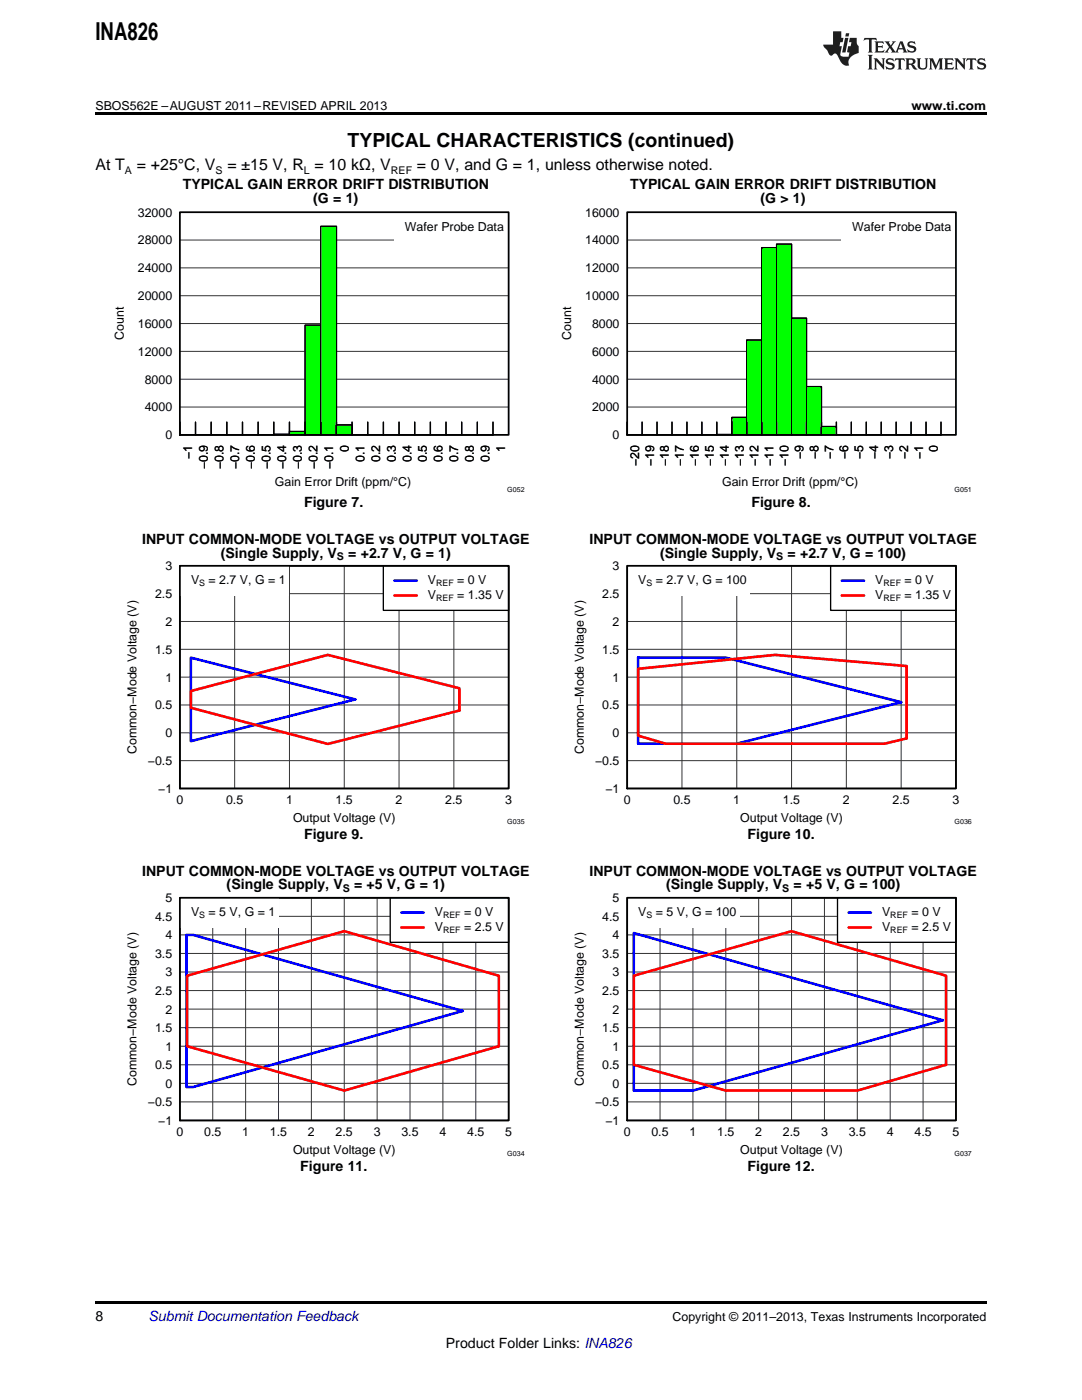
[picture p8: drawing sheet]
<svg xmlns="http://www.w3.org/2000/svg" width="216mm" height="279mm" viewBox="0 0 216 279" stroke-linecap="round" stroke-linejoin="round" font-family="sans-serif">
<path d="M19 259.7h177.8v.5h-177.8z" fill="#000"/>
<g fill="#fff">
<path d="M66.9 235.4h.3v.7h-.3z"/>
<path d="M156.1 235.4h.4v.7h-.4z"/>
</g>
<path d="M35.9 179.2h65.6v44.4h-65.6z" fill="none" stroke="#000" stroke-width=".26"/>
<g fill="none" stroke="#333" stroke-width=".2">
<path d="M35.9 179.2h65.6v44.4h-65.6zM42.4 179.2v44.4M49 179.2v44.4M55.6 179.2v44.4M62.1 179.2v44.4M68.7 179.2v44.4M75.3 179.2v44.4M81.8 179.2v44.4M88.4 179.2v44.4M94.9 179.2v44.4M35.9 197.7h65.6M35.9 194h65.6"/>
<path d="M35.9 190.3h65.6M35.9 186.6h65.6M35.9 182.9h65.6M35.9 219.9h65.6M35.9 216.2h65.6M35.9 212.5h65.6M35.9 208.8h65.6M35.9 205.1h65.6M35.9 201.4h65.6"/>
</g>
<path d="M37.2 186.6h1.3l53.8 15.2-53.8 15.1h-1.3z" fill="none" stroke="#00f" stroke-width=".53"/>
<path d="M37.3 194.7l31.4-8.9 30.8 8.9v14.1l-30.8 8.8-31.4-8.8z" fill="none" stroke="#f00" stroke-width=".53"/>
<path d="M77.9 179.2h23.6v8.9h-23.6z" fill="#fff"/>
<path d="M77.9 179.2h23.6v8.9h-23.6z" fill="none" stroke="#000" stroke-width=".26"/>
<path d="M80.1 182.1h4.4" fill="none" stroke="#00f" stroke-width=".53"/>
<path d="M80.1 185.1h4.4" fill="none" stroke="#f00" stroke-width=".53"/>
<path d="M35.9 179.2h19.7v5.9h-19.7z" fill="#fff"/>
<path d="M35.9 179.2h65.6v44.4h-65.6z" fill="none" stroke="#000" stroke-width=".35"/>
<path d="M125.1 179.2h65.6v44.4h-65.6z" fill="none" stroke="#000" stroke-width=".26"/>
<g fill="none" stroke="#333" stroke-width=".2">
<path d="M125.1 179.2h65.6v44.4h-65.6zM131.7 179.2v44.4M138.3 179.2v44.4M144.8 179.2v44.4M151.4 179.2v44.4M157.9 179.2v44.4M164.5 179.2v44.4M171.1 179.2v44.4M177.6 179.2v44.4M184.2 179.2v44.4M125.1 197.7h65.6M125.1 194h65.6"/>
<path d="M125.1 190.3h65.6M125.1 186.6h65.6M125.1 182.9h65.6M125.1 219.9h65.6M125.1 216.2h65.6M125.1 212.5h65.6M125.1 208.8h65.6M125.1 205.1h65.6M125.1 201.4h65.6"/>
</g>
<path d="M126.5 186.2l61.6 17.4-49.8 14h-11.8z" fill="none" stroke="#00f" stroke-width=".53"/>
<path d="M126.5 194.7l31.4-8.9 30.9 8.9v17.8l-17.7 5.1h-26.3l-18.3-5.1z" fill="none" stroke="#f00" stroke-width=".53"/>
<path d="M167.1 179.2h23.6v8.9h-23.6z" fill="#fff"/>
<path d="M167.1 179.2h23.6v8.9h-23.6z" fill="none" stroke="#000" stroke-width=".26"/>
<path d="M169.3 182.1h4.5" fill="none" stroke="#00f" stroke-width=".53"/>
<path d="M169.3 185.1h4.5" fill="none" stroke="#f00" stroke-width=".53"/>
<path d="M125.1 179.2h22.5v5.9h-22.5z" fill="#fff"/>
<path d="M125.1 179.2h65.6v44.4h-65.6z" fill="none" stroke="#000" stroke-width=".35"/>
<g fill="#fff">
<path d="M66.9 169.2h.3v.7h-.3z"/>
<path d="M156.1 169.2h.4v.7h-.4z"/>
</g>
<path d="M35.9 112.9h65.6v44.5h-65.6z" fill="none" stroke="#000" stroke-width=".26"/>
<g fill="none" stroke="#333" stroke-width=".2">
<path d="M35.9 112.9h65.6v44.5h-65.6zM35.9 118.5h65.6M46.8 112.9v44.5M57.8 112.9v44.5M68.7 112.9v44.5M79.6 112.9v44.5M90.6 112.9v44.5M35.9 135.1h65.6M35.9 129.6h65.6M35.9 124h65.6M35.9 151.8h65.6M35.9 146.3h65.6"/>
<path d="M35.9 140.7h65.6"/>
</g>
<path d="M38.1 131.3l32.8 8.3-32.8 8.3z" fill="none" stroke="#00f" stroke-width=".53"/>
<path d="M38.1 137.9l27.3-7.2 26.3 6.7v4.4l-26.3 6.7-27.3-7.2z" fill="none" stroke="#f00" stroke-width=".53"/>
<path d="M76.5 112.9h25v8.9h-25z" fill="#fff"/>
<path d="M76.5 112.9h25v8.9h-25z" fill="none" stroke="#000" stroke-width=".26"/>
<path d="M78.7 115.9h4.5" fill="none" stroke="#00f" stroke-width=".53"/>
<path d="M78.7 118.8h4.5" fill="none" stroke="#f00" stroke-width=".53"/>
<path d="M35.9 112.9h21.8v5.9h-21.8z" fill="#fff"/>
<path d="M35.9 112.9h65.6v44.5h-65.6z" fill="none" stroke="#000" stroke-width=".35"/>
<path d="M125.1 112.9h65.6v44.5h-65.6z" fill="none" stroke="#000" stroke-width=".26"/>
<g fill="none" stroke="#333" stroke-width=".2">
<path d="M125.1 112.9h65.6v44.5h-65.6zM125.1 118.5h65.6M136.1 112.9v44.5M147 112.9v44.5M157.9 112.9v44.5M168.9 112.9v44.5M179.8 112.9v44.5M125.1 135.1h65.6M125.1 129.6h65.6M125.1 124h65.6M125.1 151.8h65.6M125.1 146.3h65.6"/>
<path d="M125.1 140.7h65.6"/>
</g>
<path d="M127.3 131.3h17.5l35 8.8-32.8 8.3h-19.7z" fill="none" stroke="#00f" stroke-width=".53"/>
<path d="M127.3 133.5l27.4-2.8 26.2 2.2v14.5l-4.4 1h-43.7l-5.5-1.6z" fill="none" stroke="#f00" stroke-width=".53"/>
<path d="M165.7 112.9h25.1v8.9h-25.1z" fill="#fff"/>
<path d="M165.7 112.9h25.1v8.9h-25.1z" fill="none" stroke="#000" stroke-width=".26"/>
<path d="M168 115.9h4.4" fill="none" stroke="#00f" stroke-width=".53"/>
<path d="M168 118.8h4.4" fill="none" stroke="#f00" stroke-width=".53"/>
<path d="M125.1 112.9h24.6v5.9h-24.6z" fill="#fff"/>
<path d="M125.1 112.9h65.6v44.5h-65.6z" fill="none" stroke="#000" stroke-width=".35"/>
<g fill="#fff">
<path d="M66.9 102.9h.3v.7h-.3z"/>
<path d="M156.1 102.9h.4v.7h-.4z"/>
</g>
<path d="M35.9 86.8h18.7M54.6 86.7h3.2" fill="none" stroke="#0f0" stroke-width=".2"/>
<path d="M35.9 86.8h3.1zM39 86.8h3.1zM42.1 86.8h3.2zM45.3 86.8h3.1zM48.4 86.8h3.1zM51.5 86.8h3.1zM54.6 86.7h3.2v.1h-3.2z" fill="none" stroke="#000" stroke-width=".26"/>
<path d="M57.8 86.1h3.1v.7h-3.1z" fill="#0f0"/>
<path d="M57.8 86.1h3.1v.7h-3.1z" fill="none" stroke="#000" stroke-width=".26"/>
<path d="M60.9 64.9h3.1v21.9h-3.1z" fill="#0f0"/>
<path d="M60.9 64.9h3.1v21.9h-3.1z" fill="none" stroke="#000" stroke-width=".26"/>
<path d="M64 45.2h3.1v41.6h-3.1z" fill="#0f0"/>
<path d="M64 45.2h3.1v41.6h-3.1z" fill="none" stroke="#000" stroke-width=".26"/>
<path d="M67.1 84.8h3.2v2h-3.2z" fill="#0f0"/>
<g fill="none" stroke="#000" stroke-width=".26">
<path d="M35.9 86.8h3.1zM35.9 84.3v2.5h62.5v-2.5M39 86.8h3.1zM39 84.3v2.5M42.1 86.8h3.2zM42.1 84.3v2.5M45.3 86.8h3.1zM45.3 84.3v2.5M48.4 86.8h3.1zM48.4 84.3v2.5M51.5 86.8h3.1zM51.5 84.3v2.5"/>
<path d="M54.6 86.7h3.2v.1h-3.2zM54.6 84.3v2.5M57.8 84.3v2.5M60.9 84.3v2.5M64 84.3v2.5M67.1 84.8h3.2v2h-3.2zM67.1 84.3v2.5M70.3 86.8h3.1zM70.3 84.3v2.5M73.4 86.8h3.1zM73.4 84.3v2.5M76.5 86.8h3.1z"/>
<path d="M76.5 84.3v2.5M79.6 86.8h3.2zM79.6 84.3v2.5M82.8 86.8h3.1zM82.8 84.3v2.5M85.9 86.8h3.1zM85.9 84.3v2.5M89 86.8h3.1zM89 84.3v2.5M92.1 86.8h3.2zM92.1 84.3v2.5M95.2 86.8h3.2z"/>
<path d="M95.2 84.3v2.5M98.4 86.8h3.1z"/>
</g>
<path d="M35.9 86.8h18.7M54.6 86.7h3.2M70.3 86.8h31.2" fill="none" stroke="#0f0" stroke-width=".2"/>
<path d="M35.9 59h65.6M35.9 53.5h65.6M35.9 47.9h65.6M35.9 42.4h65.6M35.9 75.7h65.6M35.9 70.1h65.6M35.9 64.6h65.6M35.9 86.8h65.6M35.9 81.2h65.6" fill="none" stroke="#333" stroke-width=".2"/>
<path d="M57.8 86.1h3.1v.7h-3.1z" fill="#0f0"/>
<path d="M57.8 86.1h3.1v.7h-3.1z" fill="none" stroke="#000" stroke-width=".26"/>
<path d="M60.9 64.9h3.1v21.9h-3.1z" fill="#0f0"/>
<path d="M60.9 64.9h3.1v21.9h-3.1z" fill="none" stroke="#000" stroke-width=".26"/>
<path d="M64 45.2h3.1v41.6h-3.1z" fill="#0f0"/>
<path d="M64 45.2h3.1v41.6h-3.1z" fill="none" stroke="#000" stroke-width=".26"/>
<path d="M67.1 84.8h3.2v2h-3.2z" fill="#0f0"/>
<g fill="none" stroke="#000" stroke-width=".26">
<path d="M35.9 84.3v2.5h62.5v-2.5M39 84.3v2.5M42.1 84.3v2.5M45.3 84.3v2.5M48.4 84.3v2.5M51.5 84.3v2.5M54.6 84.3v2.5M57.8 84.3v2.5M60.9 84.3v2.5M64 84.3v2.5M67.1 84.8h3.2v2h-3.2zM67.1 84.3v2.5"/>
<path d="M70.3 86.8h3.1zM70.3 84.3v2.5M73.4 86.8h3.1zM73.4 84.3v2.5M76.5 86.8h3.1zM76.5 84.3v2.5M79.6 86.8h3.2zM79.6 84.3v2.5M82.8 86.8h3.1zM82.8 84.3v2.5M85.9 86.8h3.1zM85.9 84.3v2.5"/>
<path d="M89 86.8h3.1zM89 84.3v2.5M92.1 86.8h3.2zM92.1 84.3v2.5M95.2 86.8h3.2zM95.2 84.3v2.5M98.4 86.8h3.1z"/>
</g>
<path d="M70.3 86.8h31.2" fill="none" stroke="#0f0" stroke-width=".2"/>
<path d="M78.6 42.4h22.9v5.9h-22.9z" fill="#fff"/>
<path d="M35.9 42.4h65.6v44.4h-65.6z" fill="none" stroke="#000" stroke-width=".35"/>
<path d="M143 86.8h-17.9M143 86.8h3" fill="none" stroke="#0f0" stroke-width=".2"/>
<path d="M125.1 86.8h3zM128.1 86.8h3zM131.1 86.8h3zM134.1 86.8h3zM137.1 86.8h3zM140.1 86.8h2.9zM143 86.7l3 .1z" fill="none" stroke="#000" stroke-width=".26"/>
<path d="M146 83.3h3v3.5h-3z" fill="#0f0"/>
<path d="M146 83.3h3v3.5h-3z" fill="none" stroke="#000" stroke-width=".26"/>
<path d="M149 67.9h3v18.9h-3z" fill="#0f0"/>
<path d="M149 67.9h3v18.9h-3z" fill="none" stroke="#000" stroke-width=".26"/>
<path d="M152 49.4h3v37.4h-3z" fill="#0f0"/>
<path d="M152 49.4h3v37.4h-3z" fill="none" stroke="#000" stroke-width=".26"/>
<path d="M155 48.7h2.9v38.1h-2.9z" fill="#0f0"/>
<path d="M155 48.7h2.9v38.1h-2.9z" fill="none" stroke="#000" stroke-width=".26"/>
<path d="M157.9 63.5h3v23.3h-3z" fill="#0f0"/>
<path d="M157.9 63.5h3v23.3h-3z" fill="none" stroke="#000" stroke-width=".26"/>
<path d="M160.9 77.2h3v9.6h-3z" fill="#0f0"/>
<path d="M160.9 77.2h3v9.6h-3z" fill="none" stroke="#000" stroke-width=".26"/>
<path d="M163.9 85.1h3v1.7h-3z" fill="#0f0"/>
<g fill="none" stroke="#000" stroke-width=".26">
<path d="M125.1 86.8h3zM125.1 84.3v2.5h62.7v-2.5M128.1 86.8h3zM128.1 84.3v2.5M131.1 86.8h3zM131.1 84.3v2.5M134.1 86.8h3zM134.1 84.3v2.5M137.1 86.8h3zM137.1 84.3v2.5M140.1 86.8h2.9zM140.1 84.3v2.5"/>
<path d="M143 86.7l3 .1zM143 84.3v2.5M146 84.3v2.5M149 84.3v2.5M152 84.3v2.5M155 84.3v2.5M157.9 84.3v2.5M160.9 84.3v2.5M163.9 85.1h3v1.7h-3zM163.9 84.3v2.5M166.9 86.8h3zM166.9 84.3v2.5"/>
<path d="M169.9 86.8h3zM169.9 84.3v2.5M172.9 86.8h2.9zM172.9 84.3v2.5M175.8 86.8h3zM175.8 84.3v2.5M178.8 86.8h3zM178.8 84.3v2.5M181.8 86.8h3zM181.8 84.3v2.5M184.8 86.8h3zM184.8 84.3v2.5"/>
</g>
<path d="M143 86.8h3M143 86.8h-17.9M166.9 86.8h3M169.9 86.8h17.9" fill="none" stroke="#0f0" stroke-width=".2"/>
<path d="M125.1 59h65.6M125.1 53.5h65.6M125.1 47.9h65.6M125.1 42.4h65.6M125.1 75.7h65.6M125.1 70.1h65.6M125.1 64.6h65.6M125.1 86.8h65.6M125.1 81.2h65.6" fill="none" stroke="#333" stroke-width=".2"/>
<path d="M146 83.3h3v3.5h-3z" fill="#0f0"/>
<path d="M146 83.3h3v3.5h-3z" fill="none" stroke="#000" stroke-width=".26"/>
<path d="M149 67.9h3v18.9h-3z" fill="#0f0"/>
<path d="M149 67.9h3v18.9h-3z" fill="none" stroke="#000" stroke-width=".26"/>
<path d="M152 49.4h3v37.4h-3z" fill="#0f0"/>
<path d="M152 49.4h3v37.4h-3z" fill="none" stroke="#000" stroke-width=".26"/>
<path d="M155 48.7h2.9v38.1h-2.9z" fill="#0f0"/>
<path d="M155 48.7h2.9v38.1h-2.9z" fill="none" stroke="#000" stroke-width=".26"/>
<path d="M157.9 63.5h3v23.3h-3z" fill="#0f0"/>
<path d="M157.9 63.5h3v23.3h-3z" fill="none" stroke="#000" stroke-width=".26"/>
<path d="M160.9 77.2h3v9.6h-3z" fill="#0f0"/>
<path d="M160.9 77.2h3v9.6h-3z" fill="none" stroke="#000" stroke-width=".26"/>
<path d="M163.9 85.1h3v1.7h-3z" fill="#0f0"/>
<g fill="none" stroke="#000" stroke-width=".26">
<path d="M125.1 84.3v2.5h62.7v-2.5M128.1 84.3v2.5M131.1 84.3v2.5M134.1 84.3v2.5M137.1 84.3v2.5M140.1 84.3v2.5M143 84.3v2.5M146 84.3v2.5M149 84.3v2.5M152 84.3v2.5M155 84.3v2.5M157.9 84.3v2.5"/>
<path d="M160.9 84.3v2.5M163.9 85.1h3v1.7h-3zM163.9 84.3v2.5M166.9 86.8h3zM166.9 84.3v2.5M169.9 86.8h3zM169.9 84.3v2.5M172.9 86.8h2.9zM172.9 84.3v2.5M175.8 86.8h3zM175.8 84.3v2.5M178.8 86.8h3z"/>
<path d="M178.8 84.3v2.5M181.8 86.8h3zM181.8 84.3v2.5M184.8 86.8h3zM184.8 84.3v2.5"/>
</g>
<path d="M166.9 86.8h3M169.9 86.8h17.9" fill="none" stroke="#0f0" stroke-width=".2"/>
<path d="M167.8 42.4h22.9v5.9h-22.9z" fill="#fff"/>
<path d="M125.1 42.4h65.6v44.4h-65.6z" fill="none" stroke="#000" stroke-width=".35"/>
<path d="M19 22.5h177.8v.5h-177.8z" fill="#000"/>
<g fill="#231f20">
<path d="M172.5 7.6l-.1 .5 .4-.2h.6v.1v2.1l-.2 .4h.9l-.2-.4v-2.1l.1-.1h.5l.5 .2-.2-.5zM174.5 8.3l.2 .3v1.5l-.2 .4h1.8l.2-.6a1.04 1.04 0 0 1-1.3 .2v-.7h.6l.3 .2v-.6l-.3 .2h-.6v-.6l.8-.1 .4 .3-.2-.5zM176.5 8.3l.9 1.1-.9 1.1h.8l-.2-.2 .4-.7 .5 .7-.2 .2h1.5l-.2-.2 .2-.4h.9l.1 .4-.2 .2h1l-.3-.3-.7-1.9h-.5l-.9 2-.8-1 .9-1h-.8l.1 .3-.4 .5-.3-.6 .1-.2zM179.7 8.6l.4 1h-.7zM181.3 8.4a.63 .63 0 0 0-.2 .7 .63 .63 0 0 0 .6 .4l.6 .2 .1 .2a.75 .75 0 0 1-.7 .4 .75 .75 0 0 1-.6-.5l.1 .7 .1-.1a1.11 1.11 0 0 0 1.5-.6 1.13 1.13 0 0 0-1.2-.8l-.1-.4a1.04 1.04 0 0 1 1.2 .2l-.2-.5-.2 .1-.4-.2zM173.2 10.9l.2 .4v2.2l-.2 .4h1l-.3-.4v-2.2l.3-.4zM174.3 11.6l.3 .4v1.5l-.3 .4h.8l-.2-.4v-1.3l1.5 1.7v-1.9l.2-.4h-.7l.2 .4v.9l-1.1-1.3zM177 11.8a.62 .62 0 0 0-.2 .7 .62 .62 0 0 0 .6 .4l.6 .1 .1 .3a.76 .76 0 0 1-.7 .3 .76 .76 0 0 1-.7-.4l.2 .7 .1-.1a1.11 1.11 0 0 0 1.5-.6 1.13 1.13 0 0 0-1.2-.8l-.1-.4a1.04 1.04 0 0 1 1.2 .2l-.2-.6-.2 .1-.5-.1zM178.7 11.6l-.2 .6a.61 .61 0 0 1 .8-.3v1.6l-.2 .4h.9l-.2-.4v-1.6a.63 .63 0 0 1 .7 .3l-.1-.6zM180.6 11.6l.3 .4v1.5l-.3 .4h1l-.2-.2-.1-.8 .6 .2a.76 .76 0 0 0 1.2 .7l-1-1a.58 .58 0 0 0 .6-.5 .58 .58 0 0 0-.5-.6zM181.4 11.9h.1a.45 .45 0 0 1 .5 .1 .45 .45 0 0 1 .1 .5l-.8 .2zM182.9 11.6l.2 .2a2.17 2.17 0 0 0 .3 1.9 .99 .99 0 0 0 1.6-.6v-1.1l.2-.4h-.7l.2 .2a1.92 1.92 0 0 1-.2 1.8 .6 .6 0 0 1-.9-.5v-1.1l.2-.4zM185.4 11.6l.2 .4v1.5l-.2 .4h.7l-.2-.4v-1.4l.8 1.8 .8-1.8v1.4l-.2 .4h.9l-.2-.4v-1.5l.2-.4h-.8l-.6 1.5-.6-1.5zM188.4 11.6l.2 .4v1.5l-.2 .4h1.8l.1-.6a1.04 1.04 0 0 1-1.2 .1v-.6h.5l.4 .2v-.6l-.4 .2h-.5v-.7h.8l.3 .3-.1-.6zM190.5 11.6l.2 .4v1.5l-.2 .4h.7l-.2-.4v-1.3l1.5 1.7v-1.9l.2-.4h-.7l.2 .4v.9l-1.1-1.3zM192.9 11.6l-.1 .6a.61 .61 0 0 1 .7-.3l.1 1.6-.3 .4h1l-.3-.4 .1-1.6a.63 .63 0 0 1 .7 .3l-.1-.6zM195.2 11.8a.62 .62 0 0 0-.2 .7 .62 .62 0 0 0 .6 .4l.6 .1 .1 .3a.76 .76 0 0 1-.7 .3 .76 .76 0 0 1-.6-.4l.1 .7 .1-.1a1.11 1.11 0 0 0 1.6-.6 1.13 1.13 0 0 0-1.3-.8l-.1-.4a1.04 1.04 0 0 1 1.2 .2l-.1-.6-.2 .1-.5-.1z"/>
<path d="M166.2 6.3v2.6h-1.9v.4l.8 .9a.91 .91 0 0 0 1 .8 .56 .56 0 0 1 .5-.3 .56 .56 0 0 1 .5 .3l.4 .8a1.53 1.53 0 0 0 1.9 1.2 1.54 1.54 0 0 1 1-2.1l.9-.3v-1.4a1.52 1.52 0 0 1-.4-1.6h-1.3l-.2 .8h.5l-.2 .8h-.5l-.1 1v.2l.4 .1-.2 .8a1.93 1.93 0 0 1-1.6-.3l.3-1.8h-.5l.2-.8h.4l.2-.8h-.4v-1.3zM168.6 7.6l-.6 2.9h.7l.6-2.9zM168.8 6.6l-.1 .7h.6l.2-.7z"/>
</g>
<text font-size="4.9" x="19" y="7.9">INA826</text>
<text font-size="3.9" x="69.4" y="29.3">TYPICAL CHARACTERISTICS (continued)</text>
<g font-size="3.2">
<text x="19" y="34">At T</text>
<text x="27.3" y="34">= +25°C, V</text>
<text x="45.4" y="34">= ±15 V, R = 10 kΩ, V</text>
<text x="83.2" y="34">= 0 V, and G = 1, unless otherwise noted.</text>
</g>
<g font-size="2.8">
<text x="36.5" y="37.7">TYPICAL GAIN ERROR DRIFT DISTRIBUTION</text>
<text x="62.5" y="40.4">(G = 1)</text>
<text x="125.7" y="37.7">TYPICAL GAIN ERROR DRIFT DISTRIBUTION</text>
<text x="151.8" y="40.4">(G &gt; 1)</text>
<text x="60.7" y="101.2">Figure 7.</text>
<text x="149.9" y="101.2">Figure 8.</text>
<text x="28.4" y="108.6">INPUT COMMON-MODE VOLTAGE vs OUTPUT VOLTAGE</text>
<text x="44.1" y="111.3">(Single Supply, V</text>
<text x="69.5" y="111.3">= +2.7 V, G = 1)</text>
<text x="117.6" y="108.6">INPUT COMMON-MODE VOLTAGE vs OUTPUT VOLTAGE</text>
<text x="131.7" y="111.3">(Single Supply, V</text>
<text x="157.2" y="111.3">= +2.7 V, G = 100)</text>
<text x="60.7" y="167.4">Figure 9.</text>
<text x="149.2" y="167.4">Figure 10.</text>
<text x="28.4" y="174.8">INPUT COMMON-MODE VOLTAGE vs OUTPUT VOLTAGE</text>
<text x="45.2" y="177.5">(Single Supply, V</text>
<text x="70.7" y="177.5">= +5 V, G = 1)</text>
<text x="117.6" y="174.8">INPUT COMMON-MODE VOLTAGE vs OUTPUT VOLTAGE</text>
<text x="132.9" y="177.5">(Single Supply, V</text>
<text x="158.4" y="177.5">= +5 V, G = 100)</text>
<text x="59.9" y="233.7">Figure 11.</text>
<text x="149.2" y="233.7">Figure 12.</text>
<text x="19" y="263.6">8</text>
<text x="89" y="269">Product Folder Links: INA826</text>
</g>
<text font-size="2.8" fill="#0000c8" x="29.6" y="263.6">Submit Documentation Feedback</text>
<g font-size="2.5">
<text x="19" y="21.9">SBOS562E –AUGUST 2011–REVISED APRIL 2013</text>
<text x="181.9" y="21.9">www.ti.com</text>
<text x="27.5" y="43.2">32000</text>
<text x="80.8" y="46.2">Wafer Probe Data</text>
<text x="116.8" y="43.2">16000</text>
<text x="170" y="46.2">Wafer Probe Data</text>
<text x="27.5" y="48.8">28000</text>
<text x="116.8" y="48.8">14000</text>
<text x="27.5" y="59.9">20000</text>
<text x="27.5" y="54.3">24000</text>
<text x="116.8" y="59.9">10000</text>
<text x="116.8" y="54.3">12000</text>
<text x="27.5" y="65.5">16000</text>
<text x="118.1" y="65.5">8000</text>
<text x="24.7" y="67.9" transform="rotate(-90 24.7 67.9)">Count</text>
<text x="27.5" y="71">12000</text>
<text x="114" y="67.9" transform="rotate(-90 114 67.9)">Count</text>
<text x="118.1" y="71">6000</text>
<text x="28.9" y="76.6">8000</text>
<text x="118.1" y="76.6">4000</text>
<text x="28.9" y="82.1">4000</text>
<text x="118.1" y="82.1">2000</text>
<text x="33" y="87.7">0</text>
<text x="122.2" y="87.7">0</text>
<text x="38.3" y="91.6" transform="rotate(-90 38.3 91.6)">−1</text>
<text x="41.5" y="93.7" transform="rotate(-90 41.5 93.7)">−0.9</text>
<text x="44.6" y="93.7" transform="rotate(-90 44.6 93.7)">−0.8</text>
<text x="47.7" y="93.7" transform="rotate(-90 47.7 93.7)">−0.7</text>
<text x="50.8" y="93.7" transform="rotate(-90 50.8 93.7)">−0.6</text>
<text x="54" y="93.7" transform="rotate(-90 54 93.7)">−0.5</text>
<text x="57.1" y="93.7" transform="rotate(-90 57.1 93.7)">−0.4</text>
<text x="60.2" y="93.7" transform="rotate(-90 60.2 93.7)">−0.3</text>
<text x="63.3" y="93.7" transform="rotate(-90 63.3 93.7)">−0.2</text>
<text x="66.5" y="93.7" transform="rotate(-90 66.5 93.7)">−0.1</text>
<text x="69.6" y="90.2" transform="rotate(-90 69.6 90.2)">0</text>
<text x="72.7" y="92.3" transform="rotate(-90 72.7 92.3)">0.1</text>
<text x="75.8" y="92.3" transform="rotate(-90 75.8 92.3)">0.2</text>
<text x="79" y="92.3" transform="rotate(-90 79 92.3)">0.3</text>
<text x="82.1" y="92.3" transform="rotate(-90 82.1 92.3)">0.4</text>
<text x="85.2" y="92.3" transform="rotate(-90 85.2 92.3)">0.5</text>
<text x="88.3" y="92.3" transform="rotate(-90 88.3 92.3)">0.6</text>
<text x="91.4" y="92.3" transform="rotate(-90 91.4 92.3)">0.7</text>
<text x="94.6" y="92.3" transform="rotate(-90 94.6 92.3)">0.8</text>
<text x="97.7" y="92.3" transform="rotate(-90 97.7 92.3)">0.9</text>
<text x="100.8" y="90.2" transform="rotate(-90 100.8 90.2)">1</text>
<text x="127.5" y="93" transform="rotate(-90 127.5 93)">−20</text>
<text x="130.5" y="93" transform="rotate(-90 130.5 93)">−19</text>
<text x="133.5" y="93" transform="rotate(-90 133.5 93)">−18</text>
<text x="136.5" y="93" transform="rotate(-90 136.5 93)">−17</text>
<text x="139.4" y="93" transform="rotate(-90 139.4 93)">−16</text>
<text x="142.4" y="93" transform="rotate(-90 142.4 93)">−15</text>
<text x="145.4" y="93" transform="rotate(-90 145.4 93)">−14</text>
<text x="148.4" y="93" transform="rotate(-90 148.4 93)">−13</text>
<text x="151.4" y="93" transform="rotate(-90 151.4 93)">−12</text>
<text x="154.4" y="93" transform="rotate(-90 154.4 93)">−11</text>
<text x="157.3" y="93" transform="rotate(-90 157.3 93)">−10</text>
<text x="160.3" y="91.6" transform="rotate(-90 160.3 91.6)">−9</text>
<text x="163.3" y="91.6" transform="rotate(-90 163.3 91.6)">−8</text>
<text x="166.3" y="91.6" transform="rotate(-90 166.3 91.6)">−7</text>
<text x="169.3" y="91.6" transform="rotate(-90 169.3 91.6)">−6</text>
<text x="172.3" y="91.6" transform="rotate(-90 172.3 91.6)">−5</text>
<text x="175.2" y="91.6" transform="rotate(-90 175.2 91.6)">−4</text>
<text x="178.2" y="91.6" transform="rotate(-90 178.2 91.6)">−3</text>
<text x="181.2" y="91.6" transform="rotate(-90 181.2 91.6)">−2</text>
<text x="184.2" y="91.6" transform="rotate(-90 184.2 91.6)">−1</text>
<text x="187.2" y="90.2" transform="rotate(-90 187.2 90.2)">0</text>
<text x="54.8" y="97">Gain Error Drift (ppm/°C)</text>
<text x="144.1" y="97">Gain Error Drift (ppm/°C)</text>
<text x="33" y="113.8">3</text>
<text x="122.2" y="113.8">3</text>
<text x="30.9" y="119.4">2.5</text>
<text x="38.1" y="116.6">V</text>
<text x="41.6" y="116.6">= 2.7 V, G = 1</text>
<text x="85.4" y="116.5">V</text>
<text x="85.4" y="119.5">V</text>
<text x="91.2" y="116.5">= 0 V</text>
<text x="91.2" y="119.5">= 1.35 V</text>
<text x="120.2" y="119.4">2.5</text>
<text x="127.4" y="116.6">V</text>
<text x="130.9" y="116.6">= 2.7 V, G = 100</text>
<text x="174.6" y="116.5">V</text>
<text x="174.6" y="119.5">V</text>
<text x="180.5" y="116.5">= 0 V</text>
<text x="180.5" y="119.5">= 1.35 V</text>
<text x="33" y="124.9">2</text>
<text x="122.2" y="124.9">2</text>
<text x="30.9" y="130.5">1.5</text>
<text x="120.2" y="130.5">1.5</text>
<text x="33" y="136">1</text>
<text x="122.2" y="136">1</text>
<text x="30.9" y="141.6">0.5</text>
<text x="120.2" y="141.6">0.5</text>
<text x="33" y="147.1">0</text>
<text x="122.2" y="147.1">0</text>
<text x="27.3" y="150.5" transform="rotate(-90 27.3 150.5)">Common−Mode Voltage (V)</text>
<text x="29.5" y="152.7">−0.5</text>
<text x="116.5" y="150.5" transform="rotate(-90 116.5 150.5)">Common−Mode Voltage (V)</text>
<text x="118.7" y="152.7">−0.5</text>
<text x="31.6" y="158.2">−1</text>
<text x="35.2" y="160.4">0</text>
<text x="45.1" y="160.4">0.5</text>
<text x="57.1" y="160.4">1</text>
<text x="67" y="160.4">1.5</text>
<text x="78.9" y="160.4">2</text>
<text x="88.8" y="160.4">2.5</text>
<text x="100.8" y="160.4">3</text>
<text x="120.8" y="158.2">−1</text>
<text x="124.5" y="160.4">0</text>
<text x="134.4" y="160.4">0.5</text>
<text x="146.3" y="160.4">1</text>
<text x="156.2" y="160.4">1.5</text>
<text x="168.2" y="160.4">2</text>
<text x="178.1" y="160.4">2.5</text>
<text x="190.1" y="160.4">3</text>
<text x="58.5" y="164">Output Voltage (V)</text>
<text x="147.7" y="164">Output Voltage (V)</text>
<text x="30.9" y="183.8">4.5</text>
<text x="33" y="180.1">5</text>
<text x="38.1" y="182.8">V</text>
<text x="41.6" y="182.8">= 5 V, G = 1</text>
<text x="86.8" y="182.8">V</text>
<text x="86.8" y="185.8">V</text>
<text x="92.6" y="182.8">= 0 V</text>
<text x="92.6" y="185.8">= 2.5 V</text>
<text x="120.2" y="183.8">4.5</text>
<text x="122.2" y="180.1">5</text>
<text x="127.4" y="182.8">V</text>
<text x="130.9" y="182.8">= 5 V, G = 100</text>
<text x="176" y="182.8">V</text>
<text x="176" y="185.8">V</text>
<text x="181.9" y="182.8">= 0 V</text>
<text x="181.9" y="185.8">= 2.5 V</text>
<text x="30.9" y="191.2">3.5</text>
<text x="33" y="187.5">4</text>
<text x="120.2" y="191.2">3.5</text>
<text x="122.2" y="187.5">4</text>
<text x="33" y="194.9">3</text>
<text x="122.2" y="194.9">3</text>
<text x="30.9" y="198.6">2.5</text>
<text x="33" y="202.3">2</text>
<text x="120.2" y="198.6">2.5</text>
<text x="122.2" y="202.3">2</text>
<text x="30.9" y="206">1.5</text>
<text x="33" y="209.7">1</text>
<text x="120.2" y="206">1.5</text>
<text x="122.2" y="209.7">1</text>
<text x="30.9" y="213.4">0.5</text>
<text x="120.2" y="213.4">0.5</text>
<text x="27.3" y="216.7" transform="rotate(-90 27.3 216.7)">Common−Mode Voltage (V)</text>
<text x="29.5" y="220.8">−0.5</text>
<text x="33" y="217.1">0</text>
<text x="116.5" y="216.7" transform="rotate(-90 116.5 216.7)">Common−Mode Voltage (V)</text>
<text x="118.7" y="220.8">−0.5</text>
<text x="122.2" y="217.1">0</text>
<text x="31.6" y="224.5">−1</text>
<text x="35.2" y="226.7">0</text>
<text x="40.7" y="226.7">0.5</text>
<text x="48.3" y="226.7">1</text>
<text x="53.9" y="226.7">1.5</text>
<text x="61.4" y="226.7">2</text>
<text x="67" y="226.7">2.5</text>
<text x="74.6" y="226.7">3</text>
<text x="80.1" y="226.7">3.5</text>
<text x="87.7" y="226.7">4</text>
<text x="93.2" y="226.7">4.5</text>
<text x="100.8" y="226.7">5</text>
<text x="120.8" y="224.5">−1</text>
<text x="124.5" y="226.7">0</text>
<text x="130" y="226.7">0.5</text>
<text x="137.6" y="226.7">1</text>
<text x="143.1" y="226.7">1.5</text>
<text x="150.7" y="226.7">2</text>
<text x="156.2" y="226.7">2.5</text>
<text x="163.8" y="226.7">3</text>
<text x="169.3" y="226.7">3.5</text>
<text x="176.9" y="226.7">4</text>
<text x="182.5" y="226.7">4.5</text>
<text x="190.1" y="226.7">5</text>
<text x="58.5" y="230.2">Output Voltage (V)</text>
<text x="147.7" y="230.2">Output Voltage (V)</text>
<text x="134.2" y="263.6">Copyright © 2011–2013, Texas Instruments Incorporated</text>
</g>
<g font-size="2.1">
<text x="24.9" y="34.6">A</text>
<text x="43" y="34.6">S</text>
<text x="60.6" y="34.6">L</text>
<text x="78" y="34.6">REF</text>
<text x="67.2" y="111.8">S</text>
<text x="154.9" y="111.8">S</text>
<text x="68.4" y="178.1">S</text>
<text x="156.1" y="178.1">S</text>
</g>
<g font-size="1.8">
<text x="39.8" y="117">S</text>
<text x="87" y="117">REF</text>
<text x="87" y="120">REF</text>
<text x="129" y="117">S</text>
<text x="176.3" y="117">REF</text>
<text x="176.3" y="120">REF</text>
<text x="39.8" y="183.3">S</text>
<text x="88.4" y="183.2">REF</text>
<text x="129" y="183.3">S</text>
<text x="177.7" y="183.2">REF</text>
<text x="88.4" y="186.2">REF</text>
<text x="177.7" y="186.2">REF</text>
</g>
<g font-size="1.4">
<text x="101.2" y="98.2">G052</text>
<text x="190.5" y="98.2">G051</text>
<text x="101.2" y="164.4">G035</text>
<text x="190.5" y="164.4">G036</text>
<text x="101.2" y="230.7">G034</text>
<text x="190.5" y="230.7">G037</text>
</g>
</svg>
